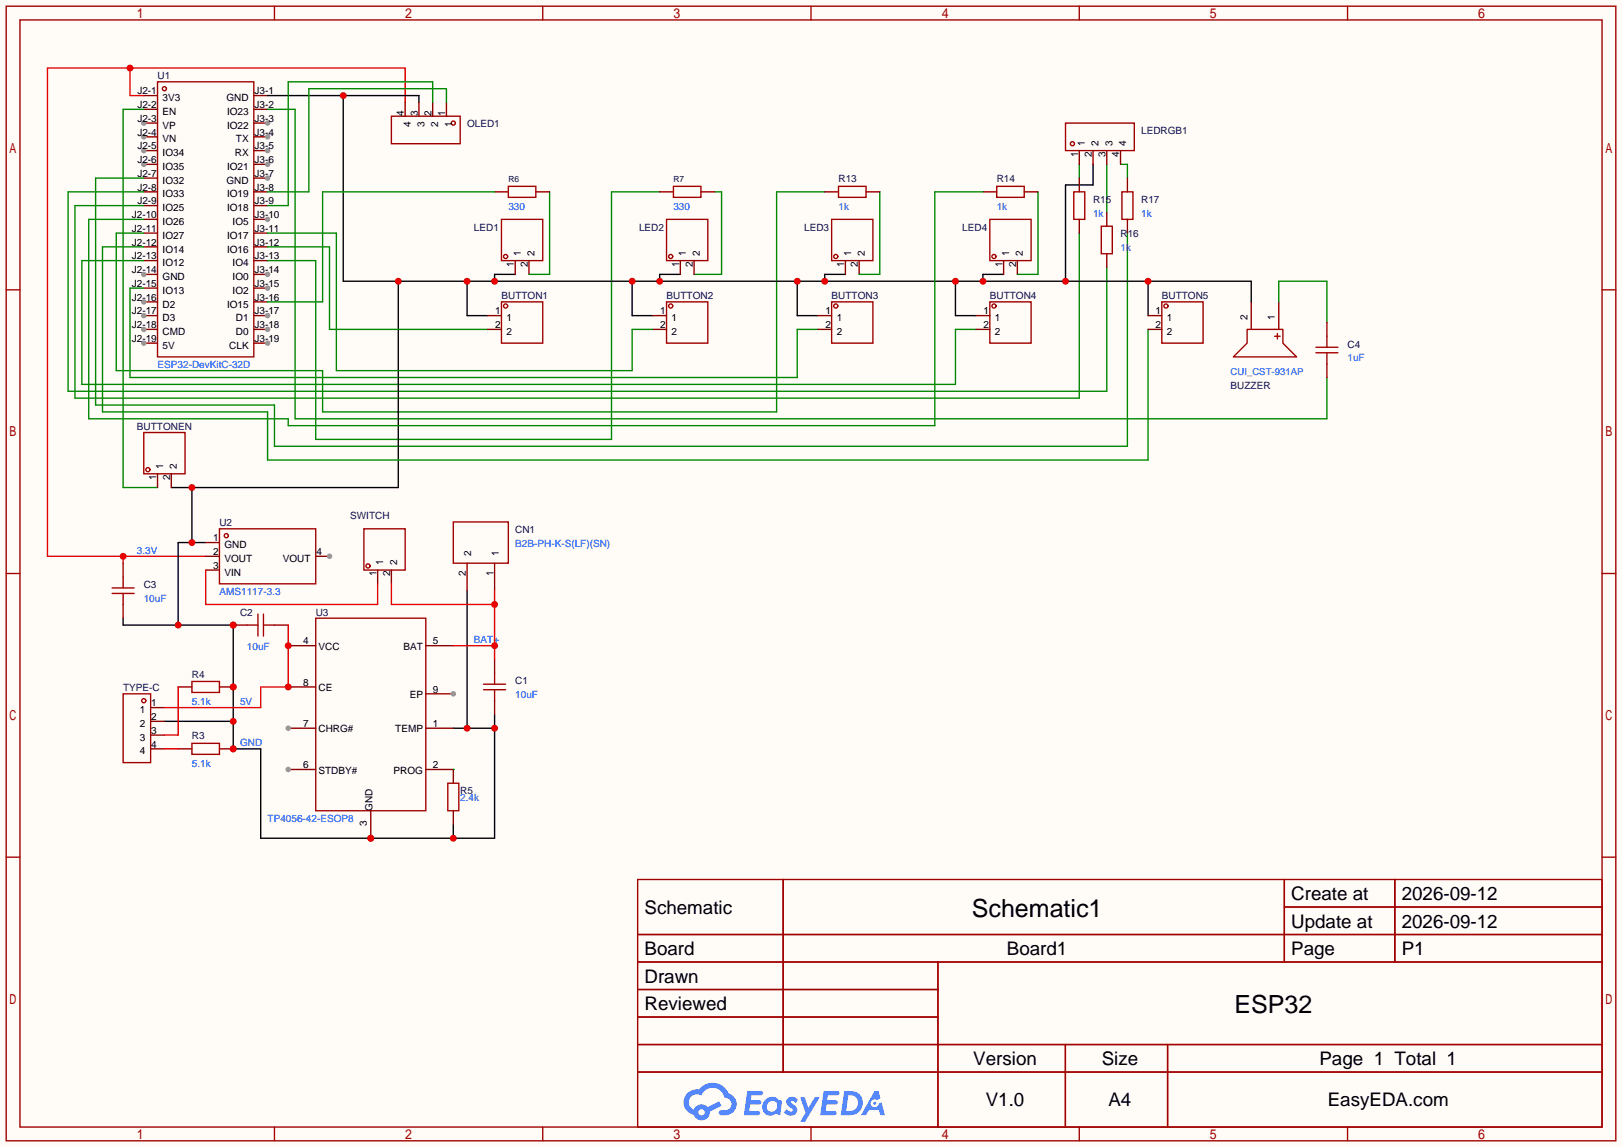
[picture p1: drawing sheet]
<svg xmlns="http://www.w3.org/2000/svg" width="299mm" height="212mm" viewBox="0 0 299 212" stroke-linecap="round" stroke-linejoin="round" font-family="sans-serif">
<path d="M0 0h299.5v211.8h-299.5z" fill="#fffcf7"/>
<g fill="none" stroke="#a10000" stroke-width=".25">
<path d="M1.1 1.1h297.2v209.6h-297.2zM3.7 3.7h292.1v204.5h-292.1zM50.7 1.1v2.6M100.2 1.1v2.6M149.7 1.1v2.6M199.3 1.1v2.6M248.8 1.1v2.6M1.1 53.5h2.6M295.8 53.5h2.5M1.1 105.9h2.6M295.8 105.9h2.5M1.1 158.3h2.6"/>
<path d="M295.8 158.3h2.5M117.7 162.4h178.1v45.8h-178.1zM117.7 172.6h178.1M117.7 177.7h178.1M144.6 162.4v35.6M173.2 177.7v30.5M237.1 162.4v15.3M237.1 167.5h58.7M257.5 162.4v15.3M117.7 182.8h55.5M117.7 192.9h178.1M117.7 187.8h55.5"/>
<path d="M117.7 198h178.1M196.7 192.9v15.3M215.6 192.9v15.3M50.7 208.2v2.5M100.2 208.2v2.5M149.7 208.2v2.5M199.3 208.2v2.5M248.8 208.2v2.5"/>
</g>
<g fill="#5487ff">
<path d="M145.5 202.8a1.3 1.3 0 0 1 1.8 .3l-.4 .6a.54 .54 0 0 0-.9-.2l.1 .2a1.58 1.58 0 0 1 1.1 1.6 1.43 1.43 0 0 1-2.5 .1l.5-.6a.64 .64 0 0 0 .5 .5 .64 .64 0 0 0 .7-.3l-.2-.2a1.6 1.6 0 0 1-1-1.6z"/>
<path d="M147.7 202.7h.9l.7 1.9 1.1-1.9h.9l-2.7 4.5h-.9l1-1.7z"/>
<path d="M138 201.5h1.6a1.31 1.31 0 0 1 1.2 .2 .4 .4 0 0 1-.3 .6h-1.8l-.1 .9h1.6a.4 .4 0 0 1 .4 .4 .4 .4 0 0 1-.4 .4h-1.7l-.2 1.2h.8a1.23 1.23 0 0 1 1.2 .2 .39 .39 0 0 1-.3 .6h-2.7z"/>
<path d="M152.1 201.5h1.6a1.32 1.32 0 0 1 1.3 .2 .39 .39 0 0 1-.4 .6h-1.7l-.2 .9h1.7a.4 .4 0 0 1 .3 .4 .4 .4 0 0 1-.4 .4h-1.7l-.2 1.2h.8a1.23 1.23 0 0 1 1.2 .2 .39 .39 0 0 1-.3 .6h-2.7z"/>
<path d="M161.5 201.5h.7l.4 1.3-.7 .4a.75 .75 0 0 0-1.1 .3 .75 .75 0 0 0 .5 1 .75 .75 0 0 0 .9-.6l.6-.3 .6 2.4h-.9l-.2-1h-1.9l-.5 1h-.9z"/>
<path d="M155.9 201.5l-.7 4.5h1.5a2.27 2.27 0 0 0 2.6-2.3 2.27 2.27 0 0 0-2.7-2.2zM156.6 202.3a1.5 1.5 0 0 1 1.8 1.5 1.5 1.5 0 0 1-1.9 1.4h-.3z"/>
<path d="M141.3 203.1a1.62 1.62 0 0 0-.4 2.1 1.62 1.62 0 0 0 2 .7l.4-.3 .3 .3 .5 .1 .3-2.5-.2-.3h-.4a1.58 1.58 0 0 0-2.5-.1zM141.9 203.6a.99 .99 0 0 1 1.6 .3 .99 .99 0 0 1-.9 1.4 .94 .94 0 0 1-1-.5 .94 .94 0 0 1 .3-1.2z"/>
<path d="M126.9 201.9a2.37 2.37 0 0 0 1.2 4 1.54 1.54 0 0 0 1.7 1 1.54 1.54 0 0 0 1.3-1.6l2.1-1.1-.5-.8-2 1.1a1.57 1.57 0 0 0-2.6 .4 1.5 1.5 0 0 1-.8-2.1 1.5 1.5 0 0 1 2.2-.5 2.23 2.23 0 0 1 2.3-1.4 2.23 2.23 0 0 1 2 1.8 1.16 1.16 0 0 1 1.2 1.1 1.16 1.16 0 0 1-1 1.3h-.7a.47 .47 0 0 0-.6 .3 .47 .47 0 0 0 .4 .6 2.23 2.23 0 0 0 2.3-.7 2.23 2.23 0 0 0 .4-2.3 2.16 2.16 0 0 0-1.3-1.1 3.2 3.2 0 0 0-5.4-.7l-1.2 .1zM129 205.4a.58 .58 0 0 1 1.1 0 .58 .58 0 0 1-1.1 0z"/>
<circle cx="161.5" cy="203.8" r=".28"/>
</g>
<g fill="none" stroke="#a10000" stroke-width=".25">
<path d="M29.1 15.1h17.8v50.8h-17.8z"/>
<circle cx="30.4" cy="16.4" r=".38"/>
</g>
<path d="M26.5 17.7h2.6M26.5 20.2h2.6M26.5 22.7h2.6" fill="none" stroke="#870000" stroke-width=".25"/>
<circle cx="26.5" cy="22.7" r=".51" fill="#999"/>
<path d="M26.5 25.3h2.6" fill="none" stroke="#870000" stroke-width=".25"/>
<circle cx="26.5" cy="25.3" r=".51" fill="#999"/>
<path d="M26.5 27.8h2.6" fill="none" stroke="#870000" stroke-width=".25"/>
<circle cx="26.5" cy="27.8" r=".51" fill="#999"/>
<path d="M26.5 30.4h2.6" fill="none" stroke="#870000" stroke-width=".25"/>
<circle cx="26.5" cy="30.4" r=".51" fill="#999"/>
<path d="M26.5 32.9h2.6M26.5 35.4h2.6M26.5 38h2.6M26.5 40.5h2.6M26.5 43.1h2.6M26.5 45.6h2.6M26.5 48.1h2.6M26.5 50.7h2.6" fill="none" stroke="#870000" stroke-width=".25"/>
<circle cx="26.5" cy="50.7" r=".51" fill="#999"/>
<path d="M26.5 53.2h2.6M26.5 55.8h2.6" fill="none" stroke="#870000" stroke-width=".25"/>
<circle cx="26.5" cy="55.8" r=".51" fill="#999"/>
<path d="M26.5 58.3h2.6" fill="none" stroke="#870000" stroke-width=".25"/>
<circle cx="26.5" cy="58.3" r=".51" fill="#999"/>
<path d="M26.5 60.8h2.6" fill="none" stroke="#870000" stroke-width=".25"/>
<circle cx="26.5" cy="60.8" r=".51" fill="#999"/>
<path d="M26.5 63.4h2.6" fill="none" stroke="#870000" stroke-width=".25"/>
<circle cx="26.5" cy="63.4" r=".51" fill="#999"/>
<path d="M46.9 17.7h2.5M46.9 20.2h2.5M46.9 22.7h2.5" fill="none" stroke="#870000" stroke-width=".25"/>
<circle cx="49.4" cy="22.7" r=".51" fill="#999"/>
<path d="M46.9 25.3h2.5" fill="none" stroke="#870000" stroke-width=".25"/>
<circle cx="49.4" cy="25.3" r=".51" fill="#999"/>
<path d="M46.9 27.8h2.5" fill="none" stroke="#870000" stroke-width=".25"/>
<circle cx="49.4" cy="27.8" r=".51" fill="#999"/>
<path d="M46.9 30.4h2.5" fill="none" stroke="#870000" stroke-width=".25"/>
<circle cx="49.4" cy="30.4" r=".51" fill="#999"/>
<path d="M46.9 32.9h2.5" fill="none" stroke="#870000" stroke-width=".25"/>
<circle cx="49.4" cy="32.9" r=".51" fill="#999"/>
<path d="M46.9 35.4h2.5M46.9 38h2.5M46.9 40.5h2.5" fill="none" stroke="#870000" stroke-width=".25"/>
<circle cx="49.4" cy="40.5" r=".51" fill="#999"/>
<path d="M46.9 43.1h2.5M46.9 45.6h2.5M46.9 48.1h2.5M46.9 50.7h2.5" fill="none" stroke="#870000" stroke-width=".25"/>
<circle cx="49.4" cy="50.7" r=".51" fill="#999"/>
<path d="M46.9 53.2h2.5" fill="none" stroke="#870000" stroke-width=".25"/>
<circle cx="49.4" cy="53.2" r=".51" fill="#999"/>
<path d="M46.9 55.8h2.5M46.9 58.3h2.5" fill="none" stroke="#870000" stroke-width=".25"/>
<circle cx="49.4" cy="58.3" r=".51" fill="#999"/>
<path d="M46.9 60.8h2.5" fill="none" stroke="#870000" stroke-width=".25"/>
<circle cx="49.4" cy="60.8" r=".51" fill="#999"/>
<path d="M46.9 63.4h2.5" fill="none" stroke="#870000" stroke-width=".25"/>
<circle cx="49.4" cy="63.4" r=".51" fill="#999"/>
<path d="M231 55.8v5M236.1 55.8v5" fill="none" stroke="#870000" stroke-width=".25"/>
<path d="M230.3 60.8h6.6v2.6l2.5 2.5h-11.7l2.6-2.5zM235.3 62.1h1M235.8 61.6v1" fill="none" stroke="#a10000" stroke-width=".25"/>
<path d="M26.5 35.4h-13.9v36.9h191.7v-22.9M26.5 38h-12.7v35.5h185.5v-30.4M49.4 20.2h5.1v57.1h190.5v-7.6M132 35.4h1.2v15.3h-5.1M152.3 35.4h-8.9v40.7h-83.8v-7.6h-38.1v-25.4h5M26.5 53.2h-2.5v16.5h123.2v-8.9h3.8M26.5 48.1h-11.4v22.9h161.3v-10.2h3.8" fill="none" stroke="#008700" stroke-width=".25"/>
<path d="M24 12.6v5.1h2.5M74.8 18.9v-6.3h-66v90.1h29.2M22.7 102.7v1.3" fill="none" stroke="#f00" stroke-width=".25"/>
<g fill="#c00">
<circle cx="24" cy="12.6" r=".63"/>
<circle cx="22.7" cy="102.7" r=".63"/>
</g>
<path d="M26.5 20.2h-3.8v69.8h6.4M26.5 32.9h-8.8v41.9h33v7.6h157.5v-39.3M121.8 35.4h-8.9v45.8h-54.6v-33.1h-8.9M199.3 30.4v2.5M204.3 30.4v8.8M206.9 30.4h1.3v2.5M236.1 55.8v-3.9h8.9v7.7" fill="none" stroke="#008700" stroke-width=".25"/>
<g fill="none" stroke="#000" stroke-width=".25">
<path d="M49.4 17.7h27.9v1.2M63.4 17.7v34.2h167.6v3.9M201.8 30.4v3.8h-5.1v17.7M73.5 51.9v38.1h-41.9M86.2 51.9v6.4h3.8M95.1 50.7h-3.8v1.2M116.7 51.9v6.4h3.8M125.6 50.7h-3.8v1.2M147.2 51.9v6.4h3.8M156.1 50.7h-3.8v1.2M176.4 51.9v6.4h3.8M185.3 50.7h-3.8v1.2"/>
<path d="M212 51.9v6.4M35.4 90v10.2M22.7 114.2v1.2h20.4v22.9h5v16.5h43.2v-22.8M38 100.2h-5.1v15.2M86.2 109.1v25.4M30.4 133.2h12.7M83.7 134.5h7.6M83.7 152.3v2.5"/>
</g>
<g fill="#c00">
<circle cx="43.1" cy="133.2" r=".63"/>
<circle cx="43.1" cy="138.3" r=".63"/>
<circle cx="68.5" cy="154.8" r=".63"/>
<circle cx="83.7" cy="154.8" r=".63"/>
<circle cx="91.3" cy="134.5" r=".63"/>
<circle cx="86.2" cy="134.5" r=".63"/>
<circle cx="43.1" cy="126.9" r=".63"/>
<circle cx="43.1" cy="115.4" r=".63"/>
<circle cx="32.9" cy="115.4" r=".63"/>
<circle cx="35.4" cy="100.2" r=".63"/>
<circle cx="35.4" cy="90" r=".63"/>
<circle cx="73.5" cy="51.9" r=".63"/>
<circle cx="86.2" cy="51.9" r=".63"/>
<circle cx="91.3" cy="51.9" r=".63"/>
<circle cx="116.7" cy="51.9" r=".63"/>
<circle cx="121.8" cy="51.9" r=".63"/>
<circle cx="147.2" cy="51.9" r=".63"/>
<circle cx="152.3" cy="51.9" r=".63"/>
<circle cx="176.4" cy="51.9" r=".63"/>
<circle cx="181.5" cy="51.9" r=".63"/>
<circle cx="196.7" cy="51.9" r=".63"/>
<circle cx="212" cy="51.9" r=".63"/>
<circle cx="63.4" cy="17.7" r=".63"/>
</g>
<path d="M101.5 35.4v15.3h-3.8M162.4 35.4v15.3h-3.8M191.6 35.4v15.3h-3.8M26.5 45.6h-7.6v30.5h30.5v8.9h162.6v-24.2M49.4 45.6h11.4v15.2h29.2" fill="none" stroke="#008700" stroke-width=".25"/>
<g fill="none" stroke="#a10000" stroke-width=".25">
<path d="M72.3 21.5h12.7v5h-12.7zM196.7 22.7h12.7v5.1h-12.7zM92.6 55.8h7.6v7.6h-7.6zM92.6 40.5h7.6v7.6h-7.6zM123.1 55.8h7.6v7.6h-7.6zM123.1 40.5h7.6v7.6h-7.6zM153.5 55.8h7.7v7.6h-7.7zM153.5 40.5h7.7v7.6h-7.7zM182.8 55.8h7.6v7.6h-7.6zM182.8 40.5h7.6v7.6h-7.6zM214.5 55.8h7.6v7.6h-7.6zM26.5 79.9h7.7v7.6h-7.7z"/>
<path d="M40.5 97.7h17.8v10.1h-17.8zM67.2 97.7h7.6v7.6h-7.6zM22.7 128.1h5.1v12.7h-5.1z"/>
<circle cx="83.7" cy="22.7" r=".38"/>
<circle cx="198" cy="26.5" r=".38"/>
<circle cx="93.3" cy="47.4" r=".38"/>
<circle cx="93.3" cy="56.5" r=".38"/>
<circle cx="123.8" cy="47.4" r=".38"/>
<circle cx="123.8" cy="56.5" r=".38"/>
<circle cx="154.3" cy="47.4" r=".38"/>
<circle cx="154.3" cy="56.5" r=".38"/>
<circle cx="183.5" cy="47.4" r=".38"/>
<circle cx="183.5" cy="56.5" r=".38"/>
<circle cx="215.3" cy="56.5" r=".38"/>
<circle cx="27.3" cy="86.7" r=".38"/>
<circle cx="41.8" cy="98.9" r=".38"/>
<circle cx="67.9" cy="104.5" r=".38"/>
<circle cx="26.5" cy="129.4" r=".38"/>
</g>
<g fill="none" stroke="#870000" stroke-width=".25">
<path d="M74.8 18.9v2.6M77.3 18.9v2.6M79.9 18.9v2.6M82.4 18.9v2.6M199.3 27.8v2.6M201.8 27.8v2.6M204.3 27.8v2.6M206.9 27.8v2.6M90 58.3h2.6M95.1 48.1v2.6M97.7 48.1v2.6M120.5 58.3h2.6"/>
<path d="M125.6 48.1v2.6M128.1 48.1v2.6M151 58.3h2.5M156.1 48.1v2.6M158.6 48.1v2.6M180.2 58.3h2.6M185.3 48.1v2.6M187.8 48.1v2.6M212 58.3h2.5M90 60.8h2.6M120.5 60.8h2.6M151 60.8h2.5"/>
<path d="M180.2 60.8h2.6M212 60.8h2.5M29.1 87.5v2.5M31.6 87.5v2.5M38 100.2h2.5M38 102.7h2.5M38 105.3h2.5M58.3 102.7h2.5M69.7 105.3v2.5M72.3 105.3v2.5M27.8 130.7h2.6M27.8 133.2h2.6"/>
<path d="M27.8 135.8h2.6M27.8 138.3h2.6"/>
</g>
<circle cx="60.8" cy="102.7" r=".51" fill="#999"/>
<path d="M83.7 96.4h10.2v7.6h-10.2z" fill="none" stroke="#a10000" stroke-width=".25"/>
<path d="M86.2 104v5.1M91.3 104v5.1M40.5 138.3h2.6" fill="none" stroke="#870000" stroke-width=".25"/>
<circle cx="43.1" cy="138.3" r=".63" fill="#c00"/>
<path d="M32.9 138.3h2.5M40.5 126.9h2.6" fill="none" stroke="#870000" stroke-width=".25"/>
<path d="M35.4 137.3h5.1v2h-5.1z" fill="none" stroke="#a10000" stroke-width=".25"/>
<circle cx="43.1" cy="126.9" r=".63" fill="#c00"/>
<path d="M43.1 115.4h2.5M32.9 126.9h2.5M91.3 121.8v2.5M91.3 129.4v2.6" fill="none" stroke="#870000" stroke-width=".25"/>
<path d="M48.6 115.4h2.1M35.4 125.9h5.1v2h-5.1zM89.3 126.4h4M89.3 127.4h4M91.3 124.3v2.1M91.3 127.4v2" fill="none" stroke="#a10000" stroke-width=".25"/>
<circle cx="43.1" cy="115.4" r=".63" fill="#c00"/>
<path d="M20.7 108.6h4.1M20.7 109.6h4.1M22.7 106.6v2M22.7 109.6v2M45.6 115.4h2M47.6 113.4v4.1M48.6 113.4v4.1M58.3 114.2h20.3v35.5h-20.3zM82.7 144.7h2v5h-2z" fill="none" stroke="#a10000" stroke-width=".25"/>
<path d="M22.7 104v2.6M22.7 111.6v2.6M50.7 115.4h2.5M78.6 119.3h5.1M78.6 134.5h5.1M68.5 149.7v5.1M78.6 142.1h5.1v2.6M83.7 149.7v2.6" fill="none" stroke="#870000" stroke-width=".25"/>
<circle cx="68.5" cy="154.8" r=".63" fill="#c00"/>
<path d="M53.2 119.3h5.1M53.2 126.9h5.1M53.2 134.5h5.1" fill="none" stroke="#870000" stroke-width=".25"/>
<circle cx="53.2" cy="134.5" r=".51" fill="#999"/>
<path d="M53.2 142.1h5.1" fill="none" stroke="#870000" stroke-width=".25"/>
<circle cx="53.2" cy="142.1" r=".51" fill="#999"/>
<path d="M78.6 128.1h5.1" fill="none" stroke="#870000" stroke-width=".25"/>
<circle cx="83.7" cy="128.1" r=".51" fill="#999"/>
<path d="M53.2 115.4v11.5h-5.1v3.8h-17.7" fill="none" stroke="#f00" stroke-width=".25"/>
<g fill="#c00">
<circle cx="53.2" cy="126.9" r=".63"/>
<circle cx="53.2" cy="119.3" r=".63"/>
</g>
<path d="M72.3 107.8v3.8h19M83.7 119.3h7.6M91.3 109.1v12.7M30.4 138.3h2.5M32.9 126.9v8.9h-2.5" fill="none" stroke="#f00" stroke-width=".25"/>
<path d="M83.7 142.1h.1" fill="none" stroke="#008700" stroke-width=".25"/>
<g fill="#c00">
<circle cx="91.3" cy="119.3" r=".63"/>
<circle cx="91.3" cy="111.6" r=".63"/>
</g>
<path d="M38 105.3v6.3h31.7v-3.8" fill="none" stroke="#f00" stroke-width=".25"/>
<g fill="none" stroke="#870000" stroke-width=".25">
<path d="M91.3 35.4h2.6M98.9 35.4h2.6M121.8 35.4h2.5M129.4 35.4h2.6M152.3 35.4h2.5M159.9 35.4h2.5M181.5 35.4h2.5M189.1 35.4h2.5M199.3 32.9v2.5M204.3 39.2v2.6M208.2 32.9v2.5M199.3 40.5v2.6"/>
<path d="M204.3 46.9v2.5M208.2 40.5v2.6M245 59.6v2.5M245 67.2v2.5"/>
</g>
<path d="M93.9 34.4h5v2h-5zM124.3 34.4h5.1v2h-5.1zM154.8 34.4h5.1v2h-5.1zM184 34.4h5.1v2h-5.1zM198.2 35.4h2.1v5.1h-2.1zM207.1 35.4h2.1v5.1h-2.1zM203.3 41.8h2.1v5.1h-2.1zM243 64.1h4M243 65.2h4M245 62.1v2M245 65.2v2" fill="none" stroke="#a10000" stroke-width=".25"/>
<path d="M79.9 18.9v-3.8h-26.7v22.9h-3.8M82.4 18.9v-2.5h-25.4v19h-7.6M91.3 35.4h-31.7v20.4h-10.2M181.5 35.4h-8.9v43.2h-119.4v-1.3h-36.8v-36.8h10.1M49.4 43.1h12.7v25.4h54.6v-7.7h3.8" fill="none" stroke="#008700" stroke-width=".25"/>
<g font-size="4.6">
<text x="179.4" y="169.4">Schematic1</text>
<text x="227.9" y="187.1">ESP32</text>
</g>
<g font-size="3.5">
<text x="238.4" y="166.2">Create at</text>
<text x="258.8" y="166.2">2026-09-12</text>
<text x="119" y="168.8">Schematic</text>
<text x="238.4" y="171.3">Update at</text>
<text x="258.8" y="171.3">2026-09-12</text>
<text x="119" y="176.4">Board</text>
<text x="185.9" y="176.4">Board1</text>
<text x="238.4" y="176.4">Page</text>
<text x="258.8" y="176.4">P1</text>
<text x="119" y="181.5">Drawn</text>
<text x="119" y="186.6">Reviewed</text>
<text x="179.7" y="196.7">Version</text>
<text x="203.4" y="196.7">Size</text>
<text x="243.6" y="196.7">Page 1 Total 1</text>
<text x="182" y="204.3">V1.0</text>
<text x="204.7" y="204.3">A4</text>
<text x="245.1" y="204.3">EasyEDA.com</text>
</g>
<g font-size="1.8">
<text x="25.4" y="17.4">J2-1</text>
<text x="47" y="17.4">J3-1</text>
<text x="25.4" y="20">J2-2</text>
<text x="25.4" y="22.5">J2-3</text>
<text x="30" y="18.7">3V3</text>
<text x="30" y="21.2">EN</text>
<text x="30" y="23.8">VP</text>
<text x="41.8" y="18.7">GND</text>
<text x="41.9" y="21.2">IO23</text>
<text x="41.9" y="23.8">IO22</text>
<text x="47" y="20">J3-2</text>
<text x="47" y="22.5">J3-3</text>
<text x="74.6" y="21.3" transform="rotate(-90 74.6 21.3)">4</text>
<text x="75.8" y="23.4" transform="rotate(-90 75.8 23.4)">4</text>
<text x="77.1" y="21.3" transform="rotate(-90 77.1 21.3)">3</text>
<text x="78.4" y="23.4" transform="rotate(-90 78.4 23.4)">3</text>
<text x="79.7" y="21.3" transform="rotate(-90 79.7 21.3)">2</text>
<text x="80.9" y="23.4" transform="rotate(-90 80.9 23.4)">2</text>
<text x="82.2" y="21.3" transform="rotate(-90 82.2 21.3)">1</text>
<text x="83.5" y="23.4" transform="rotate(-90 83.5 23.4)">1</text>
<text x="25.4" y="25">J2-4</text>
<text x="25.4" y="27.6">J2-5</text>
<text x="30" y="26.3">VN</text>
<text x="30" y="28.9">IO34</text>
<text x="43.4" y="28.9">RX</text>
<text x="43.6" y="26.3">TX</text>
<text x="47" y="25">J3-4</text>
<text x="47" y="27.6">J3-5</text>
<text x="199" y="29" transform="rotate(-90 199 29)">1</text>
<text x="200.3" y="26.9" transform="rotate(-90 200.3 26.9)">1</text>
<text x="201.6" y="29" transform="rotate(-90 201.6 29)">2</text>
<text x="202.8" y="26.9" transform="rotate(-90 202.8 26.9)">2</text>
<text x="204.1" y="29" transform="rotate(-90 204.1 29)">3</text>
<text x="205.4" y="26.9" transform="rotate(-90 205.4 26.9)">3</text>
<text x="206.7" y="29" transform="rotate(-90 206.7 29)">4</text>
<text x="207.9" y="26.9" transform="rotate(-90 207.9 26.9)">4</text>
<text x="25.4" y="30.1">J2-6</text>
<text x="25.4" y="32.7">J2-7</text>
<text x="25.4" y="35.2">J2-8</text>
<text x="30" y="31.4">IO35</text>
<text x="30" y="33.9">IO32</text>
<text x="41.8" y="33.9">GND</text>
<text x="41.9" y="31.4">IO21</text>
<text x="47" y="30.1">J3-6</text>
<text x="47" y="32.7">J3-7</text>
<text x="47" y="35.2">J3-8</text>
<text x="24.3" y="40.3">J2-10</text>
<text x="25.4" y="37.7">J2-9</text>
<text x="30" y="36.5">IO33</text>
<text x="30" y="39">IO25</text>
<text x="30" y="41.6">IO26</text>
<text x="41.9" y="36.5">IO19</text>
<text x="41.9" y="39">IO18</text>
<text x="42.9" y="41.6">IO5</text>
<text x="47" y="37.7">J3-9</text>
<text x="47" y="40.3">J3-10</text>
<text x="24.3" y="42.8">J2-11</text>
<text x="24.3" y="45.4">J2-12</text>
<text x="24.3" y="47.9">J2-13</text>
<text x="30" y="44.1">IO27</text>
<text x="30" y="46.6">IO14</text>
<text x="41.9" y="44.1">IO17</text>
<text x="41.9" y="46.6">IO16</text>
<text x="47" y="42.8">J3-11</text>
<text x="47" y="45.4">J3-12</text>
<text x="47" y="47.9">J3-13</text>
<text x="96.2" y="47.2" transform="rotate(-90 96.2 47.2)">1</text>
<text x="98.7" y="47.2" transform="rotate(-90 98.7 47.2)">2</text>
<text x="126.6" y="47.2" transform="rotate(-90 126.6 47.2)">1</text>
<text x="129.2" y="47.2" transform="rotate(-90 129.2 47.2)">2</text>
<text x="157.1" y="47.2" transform="rotate(-90 157.1 47.2)">1</text>
<text x="159.7" y="47.2" transform="rotate(-90 159.7 47.2)">2</text>
<text x="186.3" y="47.2" transform="rotate(-90 186.3 47.2)">1</text>
<text x="188.9" y="47.2" transform="rotate(-90 188.9 47.2)">2</text>
<text x="24.3" y="50.4">J2-14</text>
<text x="24.3" y="53">J2-15</text>
<text x="30" y="49.2">IO12</text>
<text x="30" y="51.7">GND</text>
<text x="42.9" y="49.2">IO4</text>
<text x="42.9" y="51.7">IO0</text>
<text x="47" y="50.4">J3-14</text>
<text x="47" y="53">J3-15</text>
<text x="94.9" y="49.3" transform="rotate(-90 94.9 49.3)">1</text>
<text x="97.4" y="49.3" transform="rotate(-90 97.4 49.3)">2</text>
<text x="125.4" y="49.3" transform="rotate(-90 125.4 49.3)">1</text>
<text x="127.9" y="49.3" transform="rotate(-90 127.9 49.3)">2</text>
<text x="155.9" y="49.3" transform="rotate(-90 155.9 49.3)">1</text>
<text x="158.4" y="49.3" transform="rotate(-90 158.4 49.3)">2</text>
<text x="185.1" y="49.3" transform="rotate(-90 185.1 49.3)">1</text>
<text x="187.6" y="49.3" transform="rotate(-90 187.6 49.3)">2</text>
<text x="24.3" y="55.5">J2-16</text>
<text x="24.3" y="58.1">J2-17</text>
<text x="30" y="54.3">IO13</text>
<text x="30" y="56.8">D2</text>
<text x="30" y="59.3">D3</text>
<text x="41.9" y="56.8">IO15</text>
<text x="42.9" y="54.3">IO2</text>
<text x="43.6" y="59.3">D1</text>
<text x="47" y="55.5">J3-16</text>
<text x="47" y="58.1">J3-17</text>
<text x="91.4" y="58.1">1</text>
<text x="93.5" y="59.3">1</text>
<text x="121.9" y="58.1">1</text>
<text x="124" y="59.3">1</text>
<text x="152.4" y="58.1">1</text>
<text x="154.5" y="59.3">1</text>
<text x="181.6" y="58.1">1</text>
<text x="183.7" y="59.3">1</text>
<text x="213.3" y="58.1">1</text>
<text x="215.4" y="59.3">1</text>
<text x="230.3" y="59.1" transform="rotate(-90 230.3 59.1)">2</text>
<text x="235.4" y="59.1" transform="rotate(-90 235.4 59.1)">1</text>
<text x="24.3" y="60.6">J2-18</text>
<text x="24.3" y="63.1">J2-19</text>
<text x="30" y="61.9">CMD</text>
<text x="30" y="64.4">5V</text>
<text x="42.3" y="64.4">CLK</text>
<text x="43.6" y="61.9">D0</text>
<text x="47" y="60.6">J3-18</text>
<text x="47" y="63.1">J3-19</text>
<text x="91.4" y="60.6">2</text>
<text x="93.5" y="61.9">2</text>
<text x="121.9" y="60.6">2</text>
<text x="124" y="61.9">2</text>
<text x="152.4" y="60.6">2</text>
<text x="154.5" y="61.9">2</text>
<text x="181.6" y="60.6">2</text>
<text x="183.7" y="61.9">2</text>
<text x="213.3" y="60.6">2</text>
<text x="215.4" y="61.9">2</text>
<text x="28.9" y="88.7" transform="rotate(-90 28.9 88.7)">1</text>
<text x="30.1" y="86.6" transform="rotate(-90 30.1 86.6)">1</text>
<text x="31.4" y="88.7" transform="rotate(-90 31.4 88.7)">2</text>
<text x="32.7" y="86.6" transform="rotate(-90 32.7 86.6)">2</text>
<text x="39.4" y="100">1</text>
<text x="41.5" y="101.2">GND</text>
<text x="39.4" y="102.5">2</text>
<text x="39.4" y="105.1">3</text>
<text x="41.5" y="103.8">VOUT</text>
<text x="41.5" y="106.3">VIN</text>
<text x="52.2" y="103.8">VOUT</text>
<text x="58.4" y="102.5">4</text>
<text x="69.5" y="106.4" transform="rotate(-90 69.5 106.4)">1</text>
<text x="70.8" y="104.3" transform="rotate(-90 70.8 104.3)">1</text>
<text x="72" y="106.4" transform="rotate(-90 72 106.4)">2</text>
<text x="73.3" y="104.3" transform="rotate(-90 73.3 104.3)">2</text>
<text x="86" y="106.3" transform="rotate(-90 86 106.3)">2</text>
<text x="87" y="102.7" transform="rotate(-90 87 102.7)">2</text>
<text x="91.1" y="106.3" transform="rotate(-90 91.1 106.3)">1</text>
<text x="92.1" y="102.7" transform="rotate(-90 92.1 102.7)">1</text>
<text x="56" y="119">4</text>
<text x="79.9" y="119">5</text>
<text x="58.8" y="120">VCC</text>
<text x="74.5" y="120">BAT</text>
<text x="25.8" y="131.7">1</text>
<text x="27.9" y="130.5">1</text>
<text x="56" y="126.6">8</text>
<text x="58.8" y="127.7">CE</text>
<text x="75.6" y="128.9">EP</text>
<text x="79.9" y="127.9">9</text>
<text x="25.8" y="134.3">2</text>
<text x="25.8" y="136.8">3</text>
<text x="27.9" y="133">2</text>
<text x="27.9" y="135.5">3</text>
<text x="56" y="134.3">7</text>
<text x="58.8" y="135.3">CHRG#</text>
<text x="73" y="135.3">TEMP</text>
<text x="79.9" y="134.3">1</text>
<text x="25.8" y="139.3">4</text>
<text x="27.9" y="138.1">4</text>
<text x="56" y="141.9">6</text>
<text x="58.8" y="142.9">STDBY#</text>
<text x="72.7" y="142.9">PROG</text>
<text x="79.9" y="141.9">2</text>
<text x="68.8" y="149.7" transform="rotate(-90 68.8 149.7)">GND</text>
<text x="67.7" y="152.5" transform="rotate(-90 67.7 152.5)">3</text>
</g>
<g font-size="1.8" fill="#000080">
<text x="29.1" y="14.7">U1</text>
<text x="86.2" y="23.5">OLED1</text>
<text x="210.7" y="24.8">LEDRGB1</text>
<text x="154.8" y="33.7">R13</text>
<text x="184" y="33.7">R14</text>
<text x="201.8" y="37.5">R15</text>
<text x="210.7" y="37.5">R17</text>
<text x="87.5" y="42.6">LED1</text>
<text x="118" y="42.6">LED2</text>
<text x="148.5" y="42.6">LED3</text>
<text x="177.7" y="42.6">LED4</text>
<text x="206.9" y="43.9">R16</text>
<text x="92.6" y="55.3">BUTTON1</text>
<text x="123.1" y="55.3">BUTTON2</text>
<text x="153.5" y="55.3">BUTTON3</text>
<text x="182.8" y="55.3">BUTTON4</text>
<text x="214.5" y="55.3">BUTTON5</text>
<text x="248.8" y="64.2">C4</text>
<text x="227.2" y="71.8">BUZZER</text>
<text x="25.3" y="79.4">BUTTONEN</text>
<text x="64.6" y="95.9">SWITCH</text>
<text x="40.5" y="97.2">U2</text>
<text x="95.1" y="98.5">CN1</text>
<text x="26.5" y="108.6">C3</text>
<text x="44.3" y="113.7">C2</text>
<text x="58.3" y="113.7">U3</text>
<text x="35.4" y="125.1">R4</text>
<text x="22.7" y="127.7">TYPE-C</text>
<text x="95.1" y="126.4">C1</text>
<text x="35.4" y="136.6">R3</text>
<text x="85" y="146.7">R5</text>
</g>
<g font-size="1.8" fill="#00f">
<text x="93.9" y="38.8">330</text>
<text x="124.3" y="38.8">330</text>
<text x="154.8" y="38.8">1k</text>
<text x="184" y="38.8">1k</text>
<text x="201.8" y="40.1">1k</text>
<text x="210.7" y="40.1">1k</text>
<text x="206.9" y="46.4">1k</text>
<text x="29.1" y="68">ESP32-DevKitC-32D</text>
<text x="227.2" y="69.2">CUI_CST-931AP</text>
<text x="248.8" y="66.7">1uF</text>
<text x="95.1" y="101">B2B-PH-K-S(LF)(SN)</text>
<text x="25.3" y="102.3">3.3V</text>
<text x="26.5" y="111.2">10uF</text>
<text x="40.5" y="109.9">AMS1117-3.3</text>
<text x="87.5" y="118.8">BAT+</text>
<text x="45.6" y="120.1">10uF</text>
<text x="35.4" y="130.2">5.1k</text>
<text x="44.3" y="130.2">5V</text>
<text x="95.1" y="129">10uF</text>
<text x="44.3" y="137.8">GND</text>
<text x="35.4" y="141.7">5.1k</text>
<text x="85" y="148">2.4k</text>
<text x="49.4" y="151.8">TP4056-42-ESOP8</text>
</g>
<g font-size="1.6" fill="#000080">
<text x="93.9" y="33.7">R6</text>
<text x="124.3" y="33.7">R7</text>
</g>
</svg>
